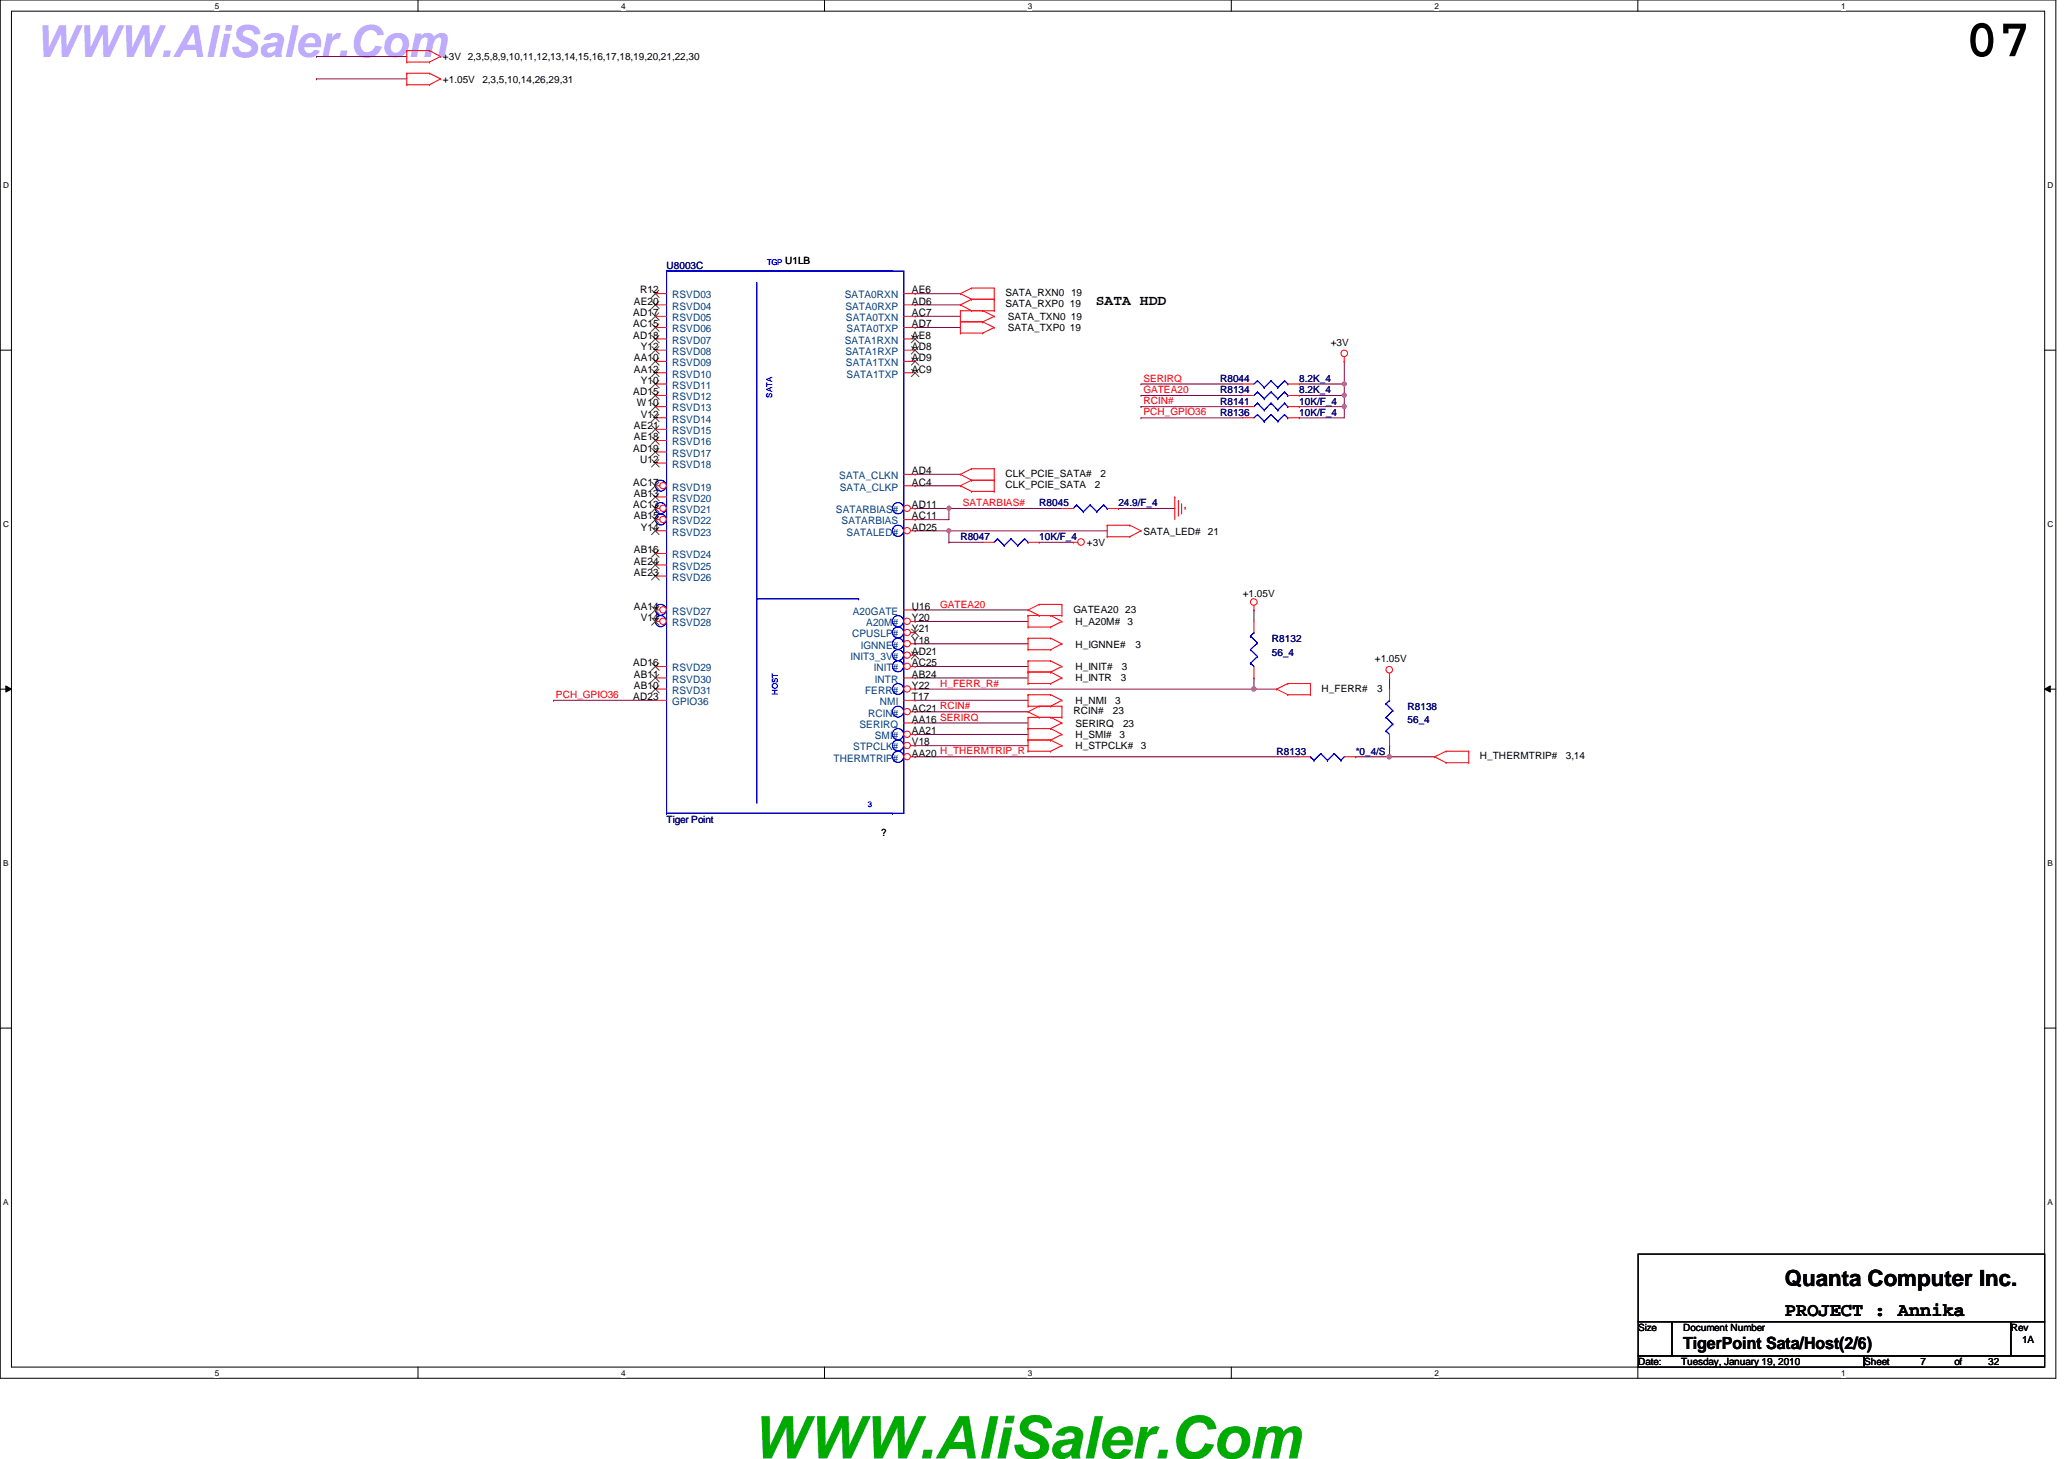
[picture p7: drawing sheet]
<svg xmlns="http://www.w3.org/2000/svg" width="297mm" height="210mm" viewBox="0 0 297 210" stroke-linecap="round" stroke-linejoin="round" font-family="sans-serif">
<path d="M0 0h295.9v198.3h-295.9zM1.6 1.6h292.7v195.1h-292.7z" fill="none" stroke="#000" stroke-width=".14"/>
<g fill="#fff">
<path d="M30.9 .2h.6v1.3h-.6z"/>
<path d="M30.9 196.8h.6v1.4h-.6z"/>
</g>
<path d="M60.2 0v1.6M60.2 196.7v1.6" fill="none" stroke="#000" stroke-width=".14"/>
<g fill="#fff">
<path d="M89.4 .2h.6v1.3h-.6z"/>
<path d="M89.4 196.8h.6v1.4h-.6z"/>
</g>
<path d="M118.7 0v1.6M118.7 196.7v1.6" fill="none" stroke="#000" stroke-width=".14"/>
<g fill="#fff">
<path d="M147.9 .2h.6v1.3h-.6z"/>
<path d="M147.9 196.8h.6v1.4h-.6z"/>
</g>
<path d="M177.2 0v1.6M177.2 196.7v1.6" fill="none" stroke="#000" stroke-width=".14"/>
<g fill="#fff">
<path d="M206.5 .2h.5v1.3h-.5z"/>
<path d="M206.5 196.8h.5v1.4h-.5z"/>
</g>
<path d="M235.7 0v1.6M235.7 196.7v1.6" fill="none" stroke="#000" stroke-width=".14"/>
<g fill="#fff">
<path d="M265 .2h.6v1.3h-.6z"/>
<path d="M265 196.8h.6v1.4h-.6z"/>
<path d="M.5 26h.8v1.3h-.8z"/>
<path d="M294.7 26h.8v1.3h-.8z"/>
<path d="M.5 74.8h.8v1.3h-.8z"/>
<path d="M294.7 74.8h.8v1.3h-.8z"/>
</g>
<path d="M0 50.4h1.6M294.3 50.4h1.6" fill="none" stroke="#000" stroke-width=".14"/>
<g fill="#fff">
<path d="M.5 123.5h.7v1.3h-.7z"/>
<path d="M294.7 123.5h.7v1.3h-.7z"/>
</g>
<path d="M0 99.1h1.6M.8 98.7l.8 .4-.8 .5zM294.3 99.1h1.6M294.3 99.1l.8-.4v.9z" fill="none" stroke="#000" stroke-width=".14"/>
<path d="M.8 98.7l.8 .4-.8 .5zM294.3 99.1l.8-.4v.9z" fill="#000"/>
<g fill="#fff">
<path d="M.5 172.3h.7v1.3h-.7z"/>
<path d="M294.7 172.3h.7v1.3h-.7z"/>
</g>
<path d="M0 147.9h1.6M294.3 147.9h1.6" fill="none" stroke="#000" stroke-width=".14"/>
<path d="M131.7 92.6h16.3M131.7 95.9h16.3M131.7 97.5h16.3M131.7 92.6h.1M131.7 95.9h.1M131.7 97.5h.1M180.5 99.1h.1M180.5 99.1h3.2" fill="none" stroke="#800040" stroke-width=".14"/>
<circle cx="180.4" cy="99.1" r=".32" fill="#f0f"/>
<circle cx="180.4" cy="99.1" r=".32" fill="none" stroke="#f0f" stroke-width=".14"/>
<path d="M131.7 69.9h6.5M131.7 68.2h6.5M131.7 69.9h.1M131.7 68.2h.1M136.6 76.4h22.7M136.6 76.4h.1M136.6 76.4v1.6M131.7 99.1h.1M180.5 97.5h.1M180.5 97.5v1.6h-48.8M131.7 100.8h16.3M131.7 100.8h.1" fill="none" stroke="#800040" stroke-width=".14"/>
<circle cx="136.6" cy="76.4" r=".3" fill="#f0f"/>
<circle cx="136.6" cy="76.4" r=".3" fill="none" stroke="#f0f" stroke-width=".14"/>
<g fill="none" stroke="#800040" stroke-width=".14">
<path d="M131.7 74.8h4.9M131.7 73.2h21.1M131.7 74.8h.1M131.7 73.2h.1M136.6 78h.1M136.6 73.2h.1M136.6 78h4.8M149.6 78h.1M149.6 78h4.9M180.5 87.8h.1M180.5 87.8v1.6M131.7 105.7h16.3"/>
<path d="M131.7 105.7h.1"/>
</g>
<circle cx="136.6" cy="73.1" r=".3" fill="#f0f"/>
<circle cx="136.6" cy="73.1" r=".3" fill="none" stroke="#f0f" stroke-width=".14"/>
<g fill="none" stroke="#800040" stroke-width=".14">
<path d="M131.7 43.9h6.5M131.7 42.2h6.5M131.7 43.9h.1M131.7 42.2h.1M160.9 73.2h.1M160.9 73.2h8.2M131.7 104h16.3M131.7 107.3h16.3M131.7 102.4h16.3M131.7 104h.1M131.7 107.3h.1M131.7 102.4h.1"/>
<path d="M200 108.9h.1M200 108.9h6.5"/>
</g>
<circle cx="199.9" cy="108.9" r=".3" fill="#f0f"/>
<circle cx="199.9" cy="108.9" r=".3" fill="none" stroke="#f0f" stroke-width=".14"/>
<path d="M195.1 108.9h4.9M195.1 108.9h.1" fill="none" stroke="#800040" stroke-width=".14"/>
<circle cx="199.9" cy="108.9" r=".3" fill="#f0f"/>
<circle cx="199.9" cy="108.9" r=".3" fill="none" stroke="#f0f" stroke-width=".14"/>
<g fill="none" stroke="#800040" stroke-width=".14">
<path d="M131.7 47.1h6.5M131.7 45.5h6.5M131.7 47.1h.1M131.7 45.5h.1M164.2 55.2h14.7M164.2 58.5h14.7M164.2 56.9h14.7M164.2 55.2h.1M164.2 58.5h.1M164.2 56.9h.1M187 55.2h6.5M187 55.2h.1"/>
<path d="M193.5 56.9h.1M193.5 56.9v1.6M131.7 76.4h4.9M131.7 76.4h.1M131.7 87.8h16.3M131.7 89.4h16.3M131.7 87.8h.1M131.7 89.4h.1M200 97.5h.1M200 97.5v1.6M131.7 108.9h.1M131.7 108.9h55.3"/>
<path d="M200 107.3h.1M200 107.3v1.6"/>
</g>
<circle cx="193.5" cy="56.8" r=".3" fill="#f0f"/>
<circle cx="193.5" cy="56.8" r=".3" fill="none" stroke="#f0f" stroke-width=".14"/>
<path d="M187 58.5h6.5M187 58.5h.1" fill="none" stroke="#800040" stroke-width=".14"/>
<circle cx="193.4" cy="58.5" r=".31" fill="#f0f"/>
<circle cx="193.4" cy="58.5" r=".31" fill="none" stroke="#f0f" stroke-width=".14"/>
<path d="M187 56.9h.1M193.5 52h.1M193.5 55.2h.1M193.5 52v4.9h-6.5" fill="none" stroke="#800040" stroke-width=".14"/>
<circle cx="193.5" cy="55.2" r=".3" fill="#f0f"/>
<circle cx="193.5" cy="55.2" r=".3" fill="none" stroke="#f0f" stroke-width=".14"/>
<g fill="none" stroke="#800040" stroke-width=".14">
<path d="M45.5 8.1h13M45.5 11.3h13M45.5 8.1h.1M45.5 11.3h.1M193.5 58.5h.1M193.5 58.5v1.6h-6.5M136.6 73.2h.1M136.6 73.2v1.6M164.2 60.1h14.7M164.2 60.1h.1M187 60.1h.1M79.7 100.8h.1"/>
<path d="M79.7 100.8h14.6"/>
</g>
<g fill="none" stroke="#f00" stroke-width=".14">
<path d="M58.5 8.9h.1M58.5 7.3h.1M58.5 12.2h.1M58.5 10.5h.1M58.5 7.3h3.3M58.5 7.3v1.6M58.5 10.5v1.7M58.5 10.5h3.3M58.5 8.9h3.3M58.5 12.2h3.3M61.8 7.3h.1M61.8 8.9h.1"/>
<path d="M61.8 10.5h.1M61.8 12.2h.1M61.8 7.3l1.6 .8M61.8 10.5l1.6 .8M63.4 8.1h.1M63.4 11.3h.1M63.4 8.1l-1.6 .8M63.4 11.3l-1.6 .9M130.1 42.2h1.6M130.1 43.9h1.6M130.1 45.5h1.6M130.1 47.1h1.6"/>
<path d="M130.1 48.8h1.6M130.1 50.4h1.6M130.1 52h1.6M130.1 53.6h1.6M138.2 42.2h.1M138.2 46.3h.1M138.2 44.7h.1M138.2 43.9h.1M138.2 47.9h.1M138.2 44.7h4.9M138.2 46.3h3.2M138.2 44.7v3.2"/>
<path d="M138.2 47.9h3.2M138.2 42.2l1.6 .9M138.2 43.9l1.6 .8M139.8 41.4l-1.6 .8M139.8 43.1l-1.6 .8M139.8 43.1h3.3M139.8 43.1h.1M139.8 41.4h.1M139.8 44.7h.1M139.8 41.4h3.3M141.4 44.7h.1M141.4 46.3h.1"/>
<path d="M141.4 47.9h.1M141.4 44.7l1.7 .8M141.4 46.3l1.7 .8M143.1 41.4h.1M143.1 43.1h.1M143.1 45.5h.1M143.1 44.7h.1M143.1 47.1h.1M143.1 41.4v3.3M143.1 45.5l-1.7 .8M143.1 47.1l-1.7 .8M178.9 58.5h1.6"/>
<path d="M178.9 55.2h1.6M185.3 58.5h1.7M185.3 55.2h1.7M193.5 52h.1M193.5 51.4v.6M130.1 68.2h1.6M138.2 68.2h.1M138.2 69.9h.1M138.2 68.2l1.6 .9M138.2 69.9l1.6 .8M139.8 67.4l-1.6 .8M139.8 69.1l-1.6 .8"/>
<path d="M139.8 69.1h3.3M139.8 70.7h3.3M139.8 69.1h.1M139.8 67.4h.1M139.8 70.7h.1M139.8 67.4h3.3M143.1 67.4h.1M143.1 69.1h.1M143.1 70.7h.1M143.1 67.4v3.3M154.5 78h.6M154.5 78h.1"/>
<path d="M159.3 77.2h.1M159.3 75.6h.1M159.3 75.6h3.3M159.3 75.6v1.6M159.3 77.2h3.3M162.6 75.6h.1M162.6 77.2h.1M162.6 75.6l1.6 .8M164.2 76.4h.1M164.2 76.4l-1.6 .8M169.1 71.5h.1M169.1 71.5v3.3"/>
<path d="M169.6 72h.1M169.6 72v2.3M170 73.8h.1M170 72.5v1.3M170.6 73h.1M170.6 73v.3M148 87.8l1.6 .8M148 87.8h.1M148 90.2h.1M148 88.6h.1M148 93.5h.1M148 91.8h.1"/>
<path d="M148 96.7h.1M148 95.1h.1M148 98.3h.1M148 99.9h.1M148 88.6h4.8M148 88.6v1.6M148 91.8v1.7M148 95.1v3.2M148 99.9v1.7M148 91.8h3.2M148 95.1h3.2M148 96.7h3.2"/>
<path d="M148 99.9h3.2M148 90.2h3.2M148 93.5h3.2M148 98.3h3.2M149.6 88.6h.1M149.6 87h.1M149.6 87h3.2M149.6 87l-1.6 .8M151.2 88.6h.1M151.2 90.2h.1M151.2 91.8h.1M151.2 93.5h.1"/>
<path d="M151.2 95.1h.1M151.2 96.7h.1M151.2 98.3h.1M151.2 99.9h.1M151.2 88.6l1.6 .8M151.2 91.8l1.6 .8M151.2 95.1l1.6 .8M151.2 96.7l1.6 .8M151.2 99.9l1.6 .9M152.8 87h.1M152.8 88.6h.1M152.8 89.4h.1"/>
<path d="M152.8 92.6h.1M152.8 95.9h.1M152.8 97.5h.1M152.8 87v1.6M152.8 89.4l-1.6 .8M152.8 92.6l-1.6 .9M152.8 95.9l-1.6 .8M152.8 97.5l-1.6 .8M180.5 87.8h.1M180.5 87.1v.7M183.7 99.1l1.6 .8M183.7 99.1h.1"/>
<path d="M185.3 99.9h3.3M185.3 99.9h.1M185.3 98.3h.1M185.3 98.3h3.3M185.3 98.3l-1.6 .8M188.6 98.3h.1M188.6 99.9h.1M188.6 98.3v1.6M200 97.5h.1M200 96.9v.6M94.3 100.8h1.6M148 102.4l1.6 .8"/>
<path d="M148 102.4h.1M148 101.6h.1M148 104.8h.1M148 103.2h.1M148 106.5h.1M148 108.1h.1M148 103.2h4.8M148 103.2v4.9M148 104.8h3.2M148 106.5h3.2M148 101.6h4.8M148 108.1h3.2"/>
<path d="M149.6 103.2h.1M149.6 101.6h.1M149.6 101.6l-1.6 .8M151.2 101.6h.1M151.2 103.2h.1M151.2 104.8h.1M151.2 106.5h.1M151.2 108.1h.1M151.2 103.2l1.6 .8M151.2 104.8l1.6 .9M151.2 106.5l1.6 .8M152.8 101.6h.1"/>
<path d="M152.8 103.2h.1M152.8 100.8h.1M152.8 104h.1M152.8 105.7h.1M152.8 107.3h.1M152.8 101.6v1.6M152.8 100.8l-1.6 .8M152.8 104l-1.6 .8M152.8 105.7l-1.6 .8M152.8 107.3l-1.6 .8M206.5 108.9l1.6 .8M206.5 108.9h.1"/>
<path d="M208.1 109.7h3.3M208.1 109.7h.1M208.1 108.1h.1M208.1 108.1h3.3M208.1 108.1l-1.6 .8M211.4 108.1h.1M211.4 109.7h.1M211.4 108.1v1.6"/>
<circle cx="193.5" cy="50.8" r=".47"/>
<circle cx="155.6" cy="78" r=".47"/>
<circle cx="180.4" cy="86.6" r=".48"/>
<circle cx="199.9" cy="96.3" r=".47"/>
</g>
<path d="M235.8 180.4h58.5v9.8h-58.5zM235.8 190.2h4.8v4.9h-4.8zM235.8 195.1h32.5v1.6h-32.5zM240.6 190.2h48.8v4.9h-48.8zM268.3 195.1h26v1.6h-26zM289.4 190.2h4.9v4.9h-4.9z" fill="none" stroke="#000" stroke-width=".14"/>
<g fill="none" stroke="#00f" stroke-width=".14">
<path d="M95.9 39h32.5M95.9 39h34.2v78h-34.2zM95.9 39h.1M95.9 39v78M108.9 40.6v74.8M181 58l-.5 .5M181 54.8l-.5 .4M181 58h.1M181 54.8h.1M181 58l.9 1M181 54.8l.9 1M181.9 59h.1"/>
<path d="M181.9 55.8h.1M182.9 58l-1 1M182.9 54.8l-1 1M182.9 58h.1M182.9 54.8h.1M182.9 58l1 1M182.9 54.8l1 1M183.9 59h.1M183.9 55.8h.1M184.9 58l-1 1M184.9 54.8l-1 1M184.9 58h.1"/>
<path d="M184.9 54.8h.1M184.9 58l.4 .5M184.9 54.8l.4 .4M185.3 58.5h.1M185.3 55.2h.1M108.9 86.1h14.7M123.6 86.1h.1M95.9 117h.1M95.9 117h32.5M108.9 115.4h.1M128.4 117h.1"/>
<circle cx="95.1" cy="73.1" r=".79"/>
<circle cx="95.1" cy="74.7" r=".78"/>
<circle cx="95.1" cy="69.9" r=".78"/>
<circle cx="129.2" cy="73.1" r=".81"/>
<circle cx="129.2" cy="76.4" r=".81"/>
<circle cx="95.1" cy="89.4" r=".79"/>
<circle cx="95.1" cy="87.7" r=".78"/>
<circle cx="129.2" cy="89.4" r=".81"/>
<circle cx="129.2" cy="92.6" r=".81"/>
<circle cx="129.3" cy="99.1" r=".79"/>
<circle cx="129.3" cy="91" r=".79"/>
<circle cx="129.3" cy="94.3" r=".79"/>
<circle cx="129.3" cy="95.9" r=".79"/>
<circle cx="129.2" cy="105.6" r=".81"/>
<circle cx="129.2" cy="108.9" r=".81"/>
<circle cx="129.3" cy="107.3" r=".79"/>
<circle cx="129.3" cy="102.4" r=".79"/>
</g>
<path d="M131.2 48.3l1 1M131.2 49.9l1 1M131.2 51.5l1 1M131.2 53.1l1 1.1M132.2 48.3l-1.1 1M132.2 49.9l-1.1 1M132.2 51.5l-1.1 1M132.2 53.1l-1.1 1.1" fill="none" stroke="#804000" stroke-width=".14"/>
<circle cx="130.6" cy="89.4" r=".46" fill="#fff"/>
<g fill="none" stroke="#f00" stroke-width=".14">
<path d="M131.1 89.4h.6"/>
<circle cx="130.6" cy="89.4" r=".46"/>
</g>
<circle cx="130.6" cy="91" r=".46" fill="#fff"/>
<g fill="none" stroke="#f00" stroke-width=".14">
<path d="M131.1 91h.6"/>
<circle cx="130.6" cy="91" r=".46"/>
</g>
<path d="M131.2 90.5l1 1.1M132.2 90.5l-1.1 1.1" fill="none" stroke="#804000" stroke-width=".14"/>
<circle cx="130.6" cy="92.6" r=".46" fill="#fff"/>
<g fill="none" stroke="#f00" stroke-width=".14">
<path d="M131.1 92.6h.6"/>
<circle cx="130.6" cy="92.6" r=".46"/>
</g>
<circle cx="130.6" cy="94.2" r=".46" fill="#fff"/>
<g fill="none" stroke="#f00" stroke-width=".14">
<path d="M131.1 94.3h.6"/>
<circle cx="130.6" cy="94.2" r=".46"/>
</g>
<path d="M131.2 93.8l1 1M132.2 93.8l-1.1 1" fill="none" stroke="#804000" stroke-width=".14"/>
<circle cx="130.6" cy="95.9" r=".46" fill="#fff"/>
<g fill="none" stroke="#f00" stroke-width=".14">
<path d="M130.1 97.5h1.6M131.1 95.9h.6"/>
<circle cx="130.6" cy="95.9" r=".46"/>
</g>
<circle cx="130.6" cy="99.1" r=".46" fill="#fff"/>
<g fill="none" stroke="#f00" stroke-width=".14">
<path d="M131.1 99.1h.6M130.1 100.8h1.6"/>
<circle cx="130.6" cy="99.1" r=".46"/>
</g>
<circle cx="130.6" cy="102.4" r=".46" fill="#fff"/>
<g fill="none" stroke="#f00" stroke-width=".14">
<path d="M130.1 104h1.6M131.1 102.4h.6"/>
<circle cx="130.6" cy="102.4" r=".46"/>
</g>
<circle cx="130.6" cy="105.6" r=".46" fill="#fff"/>
<g fill="none" stroke="#f00" stroke-width=".14">
<path d="M131.1 105.7h.6"/>
<circle cx="130.6" cy="105.6" r=".46"/>
</g>
<circle cx="130.6" cy="107.2" r=".46" fill="#fff"/>
<g fill="none" stroke="#f00" stroke-width=".14">
<path d="M131.1 107.3h.6"/>
<circle cx="130.6" cy="107.2" r=".46"/>
</g>
<circle cx="130.6" cy="108.9" r=".46" fill="#fff"/>
<g fill="none" stroke="#f00" stroke-width=".14">
<path d="M94.3 42.2h1.6M94.3 43.9h1.6M94.3 45.5h1.6M94.3 47.1h1.6M94.3 48.8h1.6M94.3 50.4h1.6M94.3 52h1.6M94.3 53.6h1.6M94.3 55.2h1.6M94.3 56.9h1.6M94.3 58.5h1.6M94.3 60.1h1.6"/>
<path d="M94.3 61.8h1.6M94.3 63.4h1.6M94.3 65h1.6M94.3 66.6h1.6M131.1 108.9h.6"/>
<circle cx="130.6" cy="108.9" r=".46"/>
</g>
<g fill="none" stroke="#804000" stroke-width=".14">
<path d="M93.8 41.7l1.1 1.1M93.8 43.3l1.1 1.1M93.8 45l1.1 1.1M93.8 46.6l1.1 1.1M93.8 48.3l1.1 1M93.8 49.9l1.1 1M93.8 51.5l1.1 1M93.8 53.1l1.1 1.1M93.8 54.7l1.1 1.1M93.8 56.4l1.1 1M93.8 58l1.1 1.1M93.8 59.6l1.1 1.1"/>
<path d="M94.8 41.7l-1 1.1M94.8 43.3l-1 1.1M94.8 45l-1 1.1M94.8 46.6l-1 1.1M94.8 48.3l-1 1M94.8 49.9l-1 1M94.8 51.5l-1 1M94.8 53.1l-1 1.1M94.8 54.7l-1 1.1M94.8 56.4l-1 1M94.8 58l-1 1.1M94.8 59.6l-1 1.1"/>
<path d="M93.8 61.3l1.1 1M93.8 62.9l1.1 1M93.8 64.5l1.1 1.1M93.8 66.1l1.1 1.1M94.8 61.3l-1 1M94.8 62.9l-1 1M94.8 64.5l-1 1.1M94.8 66.1l-1 1.1"/>
</g>
<circle cx="95.4" cy="69.9" r=".46" fill="#fff"/>
<g fill="none" stroke="#f00" stroke-width=".14">
<path d="M94.3 69.9h.7M94.3 71.5h1.6"/>
<circle cx="95.4" cy="69.9" r=".46"/>
</g>
<path d="M93.8 69.4l1.1 1M93.8 71l1.1 1.1M94.8 69.4l-1 1M94.8 71l-1 1.1" fill="none" stroke="#804000" stroke-width=".14"/>
<circle cx="95.4" cy="73.1" r=".46" fill="#fff"/>
<g fill="none" stroke="#f00" stroke-width=".14">
<path d="M94.3 73.2h.7"/>
<circle cx="95.4" cy="73.1" r=".46"/>
</g>
<path d="M93.8 72.6l1.1 1.1M94.8 72.6l-1 1.1" fill="none" stroke="#804000" stroke-width=".14"/>
<circle cx="95.4" cy="74.7" r=".46" fill="#fff"/>
<g fill="none" stroke="#f00" stroke-width=".14">
<path d="M94.3 74.8h.7M94.3 76.4h1.6M94.3 79.6h1.6M94.3 81.3h1.6M94.3 82.9h1.6"/>
<circle cx="95.4" cy="74.7" r=".46"/>
</g>
<path d="M93.8 74.3l1.1 1M93.8 75.9l1.1 1M93.8 79.1l1.1 1.1M94.8 74.3l-1 1M94.8 75.9l-1 1M94.8 79.1l-1 1.1M93.8 80.8l1.1 1M93.8 82.4l1.1 1M94.8 80.8l-1 1M94.8 82.4l-1 1" fill="none" stroke="#804000" stroke-width=".14"/>
<circle cx="95.4" cy="87.7" r=".46" fill="#fff"/>
<g fill="none" stroke="#f00" stroke-width=".14">
<path d="M94.3 87.8h.7"/>
<circle cx="95.4" cy="87.7" r=".46"/>
</g>
<path d="M93.8 87.2l1.1 1.1M94.8 87.2l-1 1.1" fill="none" stroke="#804000" stroke-width=".14"/>
<circle cx="95.4" cy="89.4" r=".46" fill="#fff"/>
<g fill="none" stroke="#f00" stroke-width=".14">
<path d="M130.1 69.9h1.6M94.3 89.4h.7M94.3 95.9h1.6"/>
<circle cx="95.4" cy="89.4" r=".46"/>
</g>
<path d="M93.8 88.9l1.1 1.1M93.8 95.4l1.1 1M94.8 88.9l-1 1.1M94.8 95.4l-1 1" fill="none" stroke="#804000" stroke-width=".14"/>
<circle cx="130.6" cy="73.1" r=".46" fill="#fff"/>
<g fill="none" stroke="#f00" stroke-width=".14">
<path d="M130.1 74.8h1.6M131.1 73.2h.6"/>
<circle cx="130.6" cy="73.1" r=".46"/>
</g>
<circle cx="130.6" cy="76.3" r=".46" fill="#fff"/>
<g fill="none" stroke="#f00" stroke-width=".14">
<path d="M178.9 56.9h1.6M185.3 56.9h1.7M131.1 76.4h.6M141.4 78h1.7M148 78h1.6M152.8 73.2h1.7M159.3 73.2h1.6M178.9 60.1h1.6M185.3 60.1h1.7M94.3 99.1h1.6M94.3 97.5h1.6M130.1 87.8h1.6"/>
<path d="M180.5 89.4v1.6M180.5 95.9v1.6M200 99.1v1.7M187 108.9h1.6M193.5 108.9h1.6M200 105.7v1.6"/>
<circle cx="130.6" cy="76.3" r=".46"/>
</g>
<path d="M93.8 98.6l1.1 1.1M93.8 97l1.1 1.1M94.8 98.6l-1 1.1M94.8 97l-1 1.1" fill="none" stroke="#804000" stroke-width=".14"/>
<g fill="none" stroke="#00f" stroke-width=".14">
<path d="M181 56.4l-.5 .5M181 59.6l-.5 .5M181 56.4h.1M181 59.6h.1M181 56.4l.9 1M181 59.6l.9 1M181.9 57.4h.1M182.9 56.4l-1 1M182.9 59.6l-1 1M182.9 56.4h.1M182.9 59.6h.1M182.9 56.4l1 1"/>
<path d="M182.9 59.6l1 1M183.9 57.4h.1M184.9 56.4l-1 1M184.9 59.6l-1 1M184.9 56.4h.1M184.9 59.6h.1M184.9 56.4l.4 .5M184.9 59.6l.4 .5M185.3 56.9h.1M143.5 77.5l-.4 .5M143.5 77.5h.1M143.5 77.5l1 1"/>
<path d="M144.5 78.5h.1M145.5 77.5l-1 1M145.5 77.5h.1M145.5 77.5l1 1M146.5 78.5h.1M147.4 77.5h.1M147.4 77.5l.6 .5M147.4 77.5l-.9 1M148 78h.1M154.9 72.6l-.4 .6M154.9 72.6h.1M154.9 72.6l1 1"/>
<path d="M155.9 73.6h.1M156.9 72.6l-1 1M156.9 72.6h.1M156.9 72.6l1 1M157.9 73.6h.1M158.8 72.6h.1M158.8 72.6l.5 .6M158.8 72.6l-.9 1M159.3 73.2h.1M181.9 60.6h.1M183.9 60.6h.1M185.3 60.1h.1"/>
<path d="M180 95.4h.1M180 93.5h.1M180 91.5h.1M180 95.4l.5 .5M180 93.5l1 .9M180 91.5l1 1M180.5 91l-.5 .5M180.5 91h.1M181 94.4l-1 1M181 92.5l-1 1M181 94.4h.1M181 92.5h.1"/>
<path d="M188.6 108.9h.1M188.6 108.9l.5 .5M189.1 109.4h.1M190.1 108.4h.1M190.1 108.4l-1 1M190.1 108.4l.9 1M191 109.4h.1M192 108.4h.1M192 108.4l-1 1M192 108.4l1 1M193 109.4h.1M193.5 108.9l-.5 .5"/>
<path d="M199.5 105.2h.1M199.5 103.2h.1M199.5 101.3h.1M199.5 105.2l.5 .5M199.5 103.2l.9 1M199.5 101.3l.9 .9M200 100.8l-.5 .5M200 100.8h.1M200.4 104.2l-.9 1M200.4 102.2l-.9 1M200.4 104.2h.1M200.4 102.2h.1"/>
</g>
<circle cx="180.4" cy="99.1" r=".32" fill="#f0f"/>
<circle cx="180.4" cy="99.1" r=".32" fill="none" stroke="#f0f" stroke-width=".14"/>
<circle cx="136.6" cy="76.4" r=".3" fill="#f0f"/>
<circle cx="136.6" cy="76.4" r=".3" fill="none" stroke="#f0f" stroke-width=".14"/>
<circle cx="136.6" cy="73.1" r=".3" fill="#f0f"/>
<circle cx="136.6" cy="73.1" r=".3" fill="none" stroke="#f0f" stroke-width=".14"/>
<circle cx="199.9" cy="108.9" r=".3" fill="#f0f"/>
<circle cx="199.9" cy="108.9" r=".3" fill="none" stroke="#f0f" stroke-width=".14"/>
<circle cx="199.9" cy="108.9" r=".3" fill="#f0f"/>
<circle cx="199.9" cy="108.9" r=".3" fill="none" stroke="#f0f" stroke-width=".14"/>
<circle cx="193.5" cy="56.8" r=".3" fill="#f0f"/>
<circle cx="193.5" cy="56.8" r=".3" fill="none" stroke="#f0f" stroke-width=".14"/>
<circle cx="193.4" cy="58.5" r=".31" fill="#f0f"/>
<circle cx="193.4" cy="58.5" r=".31" fill="none" stroke="#f0f" stroke-width=".14"/>
<circle cx="193.5" cy="55.2" r=".3" fill="#f0f"/>
<circle cx="193.5" cy="55.2" r=".3" fill="none" stroke="#f0f" stroke-width=".14"/>
<text font-size="8.5" fill="#00ab00" x="108.2" y="209.8">WWW.AliSaler.Com</text>
<text font-size="7.8" x="282.9" y="8.1">07</text>
<text font-size="6.3" fill="#bfabff" x="5.1" y="8.2">WWW.AliSaler.Com</text>
<text font-size="3.2" x="256.9" y="185">Quanta Computer Inc.</text>
<text font-size="2.8" x="256.9" y="189.3">PROJECT : Annika</text>
<text font-size="2.4" x="242.2" y="194.1">TigerPoint Sata/Host(2/6)</text>
<text font-size="2.1" x="157.7" y="43.9">SATA HDD</text>
<g font-size="1.5">
<text x="91.1" y="45.5">AD17</text>
<text x="91.1" y="47.1">AC15</text>
<text x="91.2" y="43.8">AE20</text>
<text x="92.1" y="42.2">R12</text>
<text x="131.2" y="42.2">AE6</text>
<text x="131.2" y="43.8">AD6</text>
<text x="131.2" y="45.5">AC7</text>
<text x="131.2" y="47.1">AD7</text>
<text x="91.1" y="48.7">AD18</text>
<text x="91.2" y="51.9">AA10</text>
<text x="91.2" y="53.6">AA12</text>
<text x="92.2" y="50.3">Y12</text>
<text x="131.2" y="48.7">AE8</text>
<text x="131.2" y="50.3">AD8</text>
<text x="131.2" y="51.9">AD9</text>
<text x="131.2" y="53.6">AC9</text>
<text x="91.1" y="56.9">AD15</text>
<text x="91.7" y="58.5">W10</text>
<text x="92.2" y="55.2">Y10</text>
<text x="91.1" y="65">AD19</text>
<text x="91.2" y="61.7">AE21</text>
<text x="91.2" y="63.3">AE18</text>
<text x="92.2" y="60.1">V12</text>
<text x="91.1" y="69.8">AC17</text>
<text x="91.2" y="71.5">AB13</text>
<text x="92.1" y="66.6">U12</text>
<text x="131.2" y="69.8">AC4</text>
<text x="131.2" y="68.2">AD4</text>
<text x="91.1" y="73.1">AC13</text>
<text x="91.2" y="74.7">AB15</text>
<text x="92.2" y="76.3">Y14</text>
<text x="131.2" y="74.7">AC11</text>
<text x="131.2" y="73.1">AD11</text>
<text x="131.2" y="76.3">AD25</text>
<text x="91.2" y="79.6">AB16</text>
<text x="91.2" y="81.2">AE24</text>
<text x="91.2" y="82.8">AE23</text>
<text x="91.2" y="87.7">AA14</text>
<text x="92.2" y="89.4">V14</text>
<text x="131.2" y="87.7">U16</text>
<text x="131.2" y="89.4">Y20</text>
<text x="91.1" y="95.8">AD16</text>
<text x="131.2" y="95.8">AC25</text>
<text x="131.2" y="91">Y21</text>
<text x="131.2" y="92.6">Y18</text>
<text x="131.2" y="94.2">AD21</text>
<text x="91.1" y="100.7">AD23</text>
<text x="91.2" y="99.1">AB10</text>
<text x="91.2" y="97.5">AB11</text>
<text x="131.2" y="100.7">T17</text>
<text x="131.2" y="97.5">AB24</text>
<text x="131.2" y="99.1">Y22</text>
<text x="131.2" y="104">AA16 SERIRQ</text>
<text x="131.2" y="105.6">AA21</text>
<text x="131.2" y="102.4">AC21 RCIN#</text>
<text x="131.2" y="107.2">V18</text>
<text x="131.2" y="108.8">AA20 H_THERMTRIP_R</text>
</g>
<g font-size="1.5" fill="#004080">
<text x="96.7" y="42.9">RSVD03</text>
<text x="96.7" y="44.5">RSVD04</text>
<text x="96.7" y="46.2">RSVD05</text>
<text x="96.7" y="47.8">RSVD06</text>
<text x="121.6" y="42.9">SATA0RXN</text>
<text x="121.7" y="44.5">SATA0RXP</text>
<text x="121.7" y="46.2">SATA0TXN</text>
<text x="121.8" y="47.8">SATA0TXP</text>
<text x="96.7" y="49.4">RSVD07</text>
<text x="96.7" y="51.1">RSVD08</text>
<text x="96.7" y="52.7">RSVD09</text>
<text x="121.6" y="49.4">SATA1RXN</text>
<text x="121.7" y="51.1">SATA1RXP</text>
<text x="121.7" y="52.7">SATA1TXN</text>
<text x="96.7" y="54.3">RSVD10</text>
<text x="96.7" y="55.9">RSVD11</text>
<text x="96.7" y="57.6">RSVD12</text>
<text x="96.7" y="59.2">RSVD13</text>
<text x="121.8" y="54.3">SATA1TXP</text>
<text x="96.7" y="60.8">RSVD14</text>
<text x="96.7" y="62.4">RSVD15</text>
<text x="96.7" y="64.1">RSVD16</text>
<text x="96.7" y="65.7">RSVD17</text>
<text x="96.7" y="67.3">RSVD18</text>
<text x="96.7" y="70.6">RSVD19</text>
<text x="120.8" y="68.9">SATA_CLKN</text>
<text x="120.9" y="70.6">SATA_CLKP</text>
<text x="96.7" y="72.2">RSVD20</text>
<text x="96.7" y="73.8">RSVD21</text>
<text x="96.7" y="75.4">RSVD22</text>
<text x="96.7" y="77">RSVD23</text>
<text x="120.3" y="73.8">SATARBIAS#</text>
<text x="121.1" y="75.4">SATARBIAS</text>
<text x="121.8" y="77">SATALED#</text>
<text x="96.7" y="80.3">RSVD24</text>
<text x="96.7" y="82">RSVD25</text>
<text x="96.7" y="83.6">RSVD26</text>
<text x="96.7" y="88.4">RSVD27</text>
<text x="122.7" y="88.4">A20GATE</text>
<text x="96.7" y="90.1">RSVD28</text>
<text x="122.4" y="95">INIT3_3V#</text>
<text x="122.6" y="91.7">CPUSLP#</text>
<text x="123.9" y="93.3">IGNNE#</text>
<text x="124.7" y="90.1">A20M#</text>
<text x="96.7" y="101.4">GPIO36</text>
<text x="96.7" y="96.6">RSVD29</text>
<text x="96.7" y="99.8">RSVD31</text>
<text x="96.7" y="98.2">RSVD30</text>
<text x="124.5" y="99.8">FERR#</text>
<text x="125.8" y="96.6">INIT#</text>
<text x="125.9" y="98.2">INTR</text>
<text x="126.6" y="101.4">NMI</text>
<text x="122.8" y="107.9">STPCLK#</text>
<text x="123.7" y="104.7">SERIRQ</text>
<text x="124.9" y="103.1">RCIN#</text>
<text x="125.9" y="106.3">SMI#</text>
<text x="120" y="109.6">THERMTRIP#</text>
</g>
<g font-size="1.4">
<text x="63.8" y="8.6">+3V 2,3,5,8,9,10,11,12,13,14,15,16,17,18,19,20,21,22,30</text>
<text x="63.8" y="11.9">+1.05V</text>
<text x="69.4" y="11.9">2,3,5,10,14,26,29,31</text>
<text x="113" y="37.9">U1LB</text>
<text x="144.7" y="42.6">SATA_RXN0 19</text>
<text x="144.7" y="44.2">SATA_RXP0 19</text>
<text x="145" y="46.1">SATA_TXN0 19</text>
<text x="145" y="47.7">SATA_TXP0 19</text>
<text x="191.5" y="49.8">+3V</text>
<text x="144.7" y="68.6">CLK_PCIE_SATA#</text>
<text x="144.7" y="70.3">CLK_PCIE_SATA</text>
<text x="157.6" y="70.3">2</text>
<text x="158.4" y="68.6">2</text>
<text x="164.5" y="76.9">SATA_LED#</text>
<text x="173.8" y="76.9">21</text>
<text x="156.4" y="78.6">+3V</text>
<text x="154.5" y="88.1">GATEA20 23</text>
<text x="154.8" y="89.9">H_A20M#</text>
<text x="162.3" y="89.9">3</text>
<text x="178.9" y="85.9">+1.05V</text>
<text x="154.8" y="93.2">H_IGNNE#</text>
<text x="163.4" y="93.2">3</text>
<text x="197.9" y="95.3">+1.05V</text>
<text x="154.8" y="96.4">H_INIT#</text>
<text x="154.8" y="98">H_INTR</text>
<text x="154.8" y="101.3">H_NMI</text>
<text x="160.5" y="101.3">3</text>
<text x="161.3" y="98">3</text>
<text x="161.5" y="96.4">3</text>
<text x="190.2" y="99.5">H_FERR#</text>
<text x="198.2" y="99.5">3</text>
<text x="154.5" y="102.8">RCIN#</text>
<text x="154.8" y="104.6">SERIRQ</text>
<text x="154.8" y="106.2">H_SMI#</text>
<text x="154.8" y="107.8">H_STPCLK#</text>
<text x="160.1" y="102.8">23</text>
<text x="161.1" y="106.2">3</text>
<text x="161.6" y="104.6">23</text>
<text x="164.2" y="107.8">3</text>
<text x="213" y="109.3">H_THERMTRIP#</text>
<text x="225.3" y="109.3">3,14</text>
<text x="126.8" y="120.3">?</text>
<text x="235.7" y="191.5">Size</text>
<text x="242.2" y="191.5">Document Number</text>
<text x="289.4" y="191.5">Rev</text>
<text x="235.7" y="196.4">Date:</text>
<text x="241.9" y="196.4">Tuesday, January 19, 2010</text>
<text x="268.3" y="196.4">Sheet</text>
<text x="276.4" y="196.4">7</text>
<text x="281.3" y="196.4">of</text>
<text x="286.1" y="196.4">32</text>
<text x="291" y="193.2">1A</text>
</g>
<g font-size="1.4" fill="#000080">
<text x="95.9" y="38.7">U8003C</text>
<text x="175.6" y="58.3">R8141</text>
<text x="175.6" y="55">R8044</text>
<text x="175.6" y="56.6">R8134</text>
<text x="175.6" y="59.9">R8136</text>
<text x="187" y="58.3">10K/F_4</text>
<text x="187" y="55">8.2K_4</text>
<text x="187" y="56.6">8.2K_4</text>
<text x="187" y="59.9">10K/F_4</text>
<text x="138.2" y="77.7">R8047</text>
<text x="149.6" y="77.7">10K/F_4</text>
<text x="149.6" y="72.9">R8045</text>
<text x="160.9" y="72.9">24.9/F_4</text>
<text x="183" y="94.3">56_4</text>
<text x="183" y="92.4">R8132</text>
<text x="202.6" y="104.1">56_4</text>
<text x="202.6" y="102.1">R8138</text>
<text x="183.7" y="108.6">R8133</text>
<text x="195.1" y="108.6">*0_4/S</text>
<text x="95.9" y="118.4">Tiger Point</text>
</g>
<g font-size="1.4" fill="#f00">
<text x="164.5" y="54.9">SERIRQ</text>
<text x="164.5" y="58.2">RCIN#</text>
<text x="164.5" y="56.6">GATEA20</text>
<text x="164.5" y="59.8">PCH_GPIO36</text>
<text x="138.6" y="72.8">SATARBIAS#</text>
<text x="135.3" y="87.4">GATEA20</text>
<text x="80" y="100.4">PCH_GPIO36</text>
<text x="135.3" y="98.8">H_FERR_R#</text>
</g>
<g font-size="1.2">
<text x="30.9" y="1.2">5</text>
<text x="89.4" y="1.2">4</text>
<text x="147.9" y="1.2">3</text>
<text x="206.5" y="1.2">2</text>
<text x="265" y="1.2">1</text>
<text x=".5" y="27.1">D</text>
<text x="294.7" y="27.1">D</text>
<text x=".5" y="75.8">C</text>
<text x="294.7" y="75.8">C</text>
<text x=".5" y="124.6">B</text>
<text x="294.7" y="124.6">B</text>
<text x=".5" y="173.4">A</text>
<text x="294.7" y="173.4">A</text>
<text x="30.9" y="197.9">5</text>
<text x="89.4" y="197.9">4</text>
<text x="147.9" y="197.9">3</text>
<text x="206.5" y="197.9">2</text>
<text x="265" y="197.9">1</text>
</g>
<g font-size="1.1" fill="#00f">
<text x="110.4" y="38.2">TGP</text>
<text x="111.1" y="57.2" transform="rotate(-90 111.1 57.2)">SATA</text>
<text x="111.9" y="99.9" transform="rotate(-90 111.9 99.9)">HOST</text>
<text x="124.9" y="116">3</text>
</g>
</svg>
